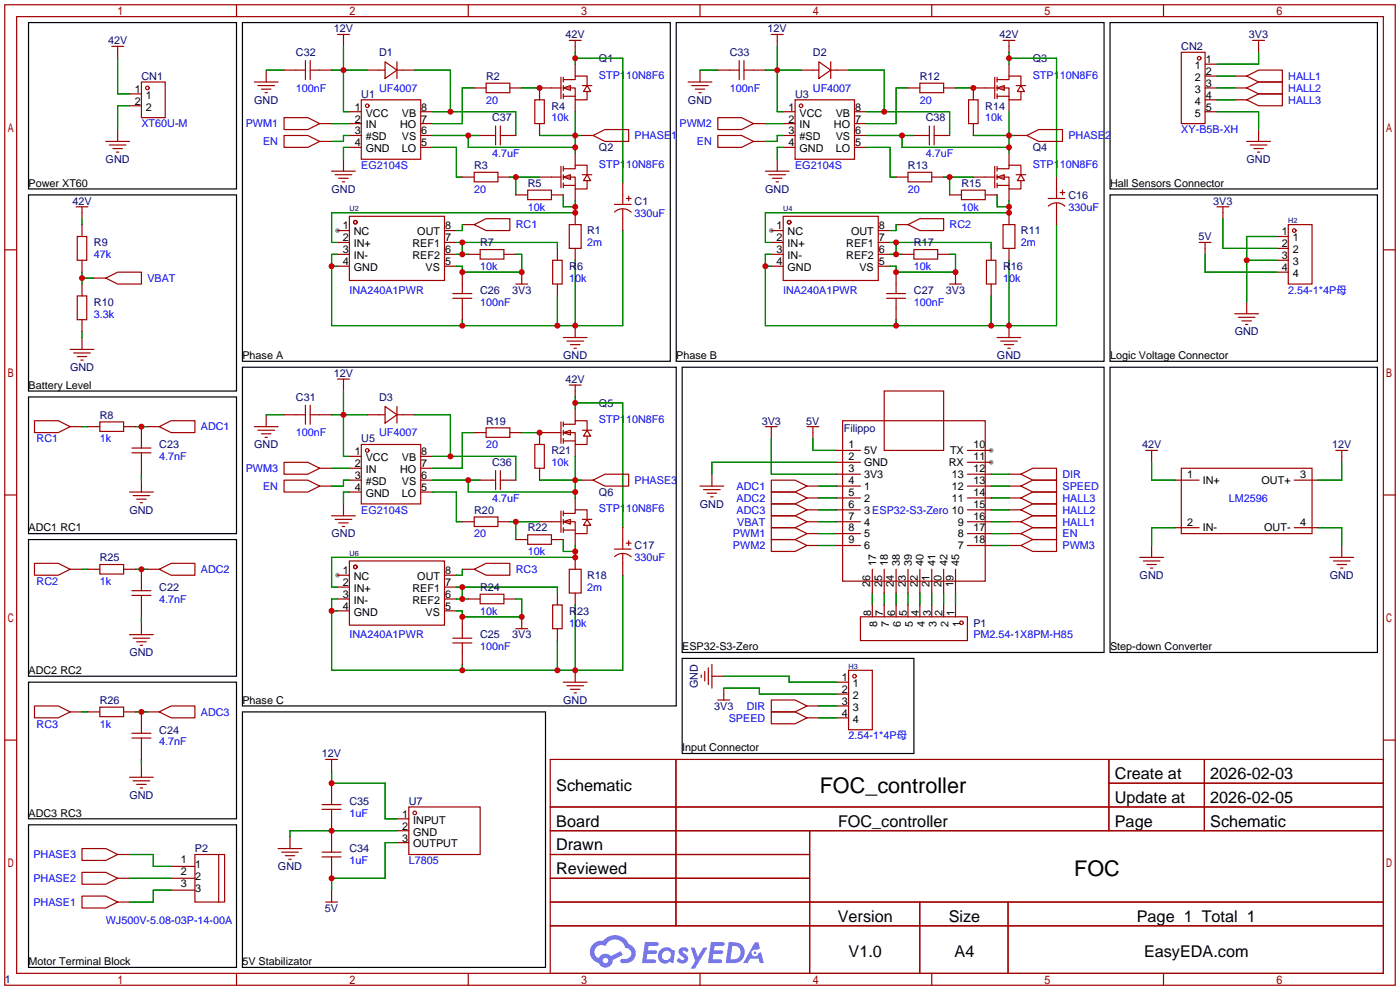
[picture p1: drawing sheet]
<svg xmlns="http://www.w3.org/2000/svg" width="299mm" height="212mm" viewBox="0 0 299 212" stroke-linecap="round" stroke-linejoin="round" font-family="sans-serif">
<g fill="#999">
<circle cx="72.1" cy="49.3" r=".51"/>
<circle cx="164.8" cy="49.3" r=".51"/>
<circle cx="72.1" cy="122.9" r=".51"/>
<circle cx="211.8" cy="96.3" r=".51"/>
<circle cx="211.8" cy="98.8" r=".51"/>
</g>
<g fill="none" stroke="#a10000" stroke-width=".25">
<path d="M1 1h297.2v209.6h-297.2zM3.6 3.6h292.1v204.4h-292.1zM50.5 1v2.6M100.1 1v2.6M149.6 1v2.6M199.1 1v2.6M248.7 1v2.6M1 53.4h2.6M295.7 53.4h2.5M1 105.8h2.6M295.7 105.8h2.5M1 158.2h2.6"/>
<path d="M295.7 158.2h2.5M117.6 162.3h178.1v45.7h-178.1zM117.6 172.5h178.1M117.6 177.5h178.1M144.5 162.3v35.6M173 177.5v30.5M237 162.3v15.2M237 167.4h58.7M257.4 162.3v15.2M117.6 182.6h55.4M117.6 192.8h178.1M117.6 187.7h55.4"/>
<path d="M117.6 197.9h178.1M196.6 192.8v15.2M215.4 192.8v15.2M50.5 208v2.6M100.1 208v2.6M149.6 208v2.6M199.1 208v2.6M248.7 208v2.6"/>
</g>
<g fill="#5487ff">
<path d="M145.3 202.7a1.3 1.3 0 0 1 1.9 .3l-.4 .6a.54 .54 0 0 0-.9-.2l.1 .2a1.34 1.34 0 0 1 .9 1.8 1.47 1.47 0 0 1-2.3-.1l.5-.6 .8 .5a.31 .31 0 0 0 .4-.3 .31 .31 0 0 0-.3-.4 1.12 1.12 0 0 1-.7-1.8z"/>
<path d="M147.6 202.5h.9l.6 2 1.2-2h.9l-2.7 4.6h-.9l1-1.7z"/>
<path d="M137.8 201.4h1.7a1.31 1.31 0 0 1 1.2 .2 .4 .4 0 0 1-.3 .5l-1.8 .1-.1 .9h1.6a.4 .4 0 0 1 .4 .4 .4 .4 0 0 1-.5 .4h-1.6l-.2 1.2h1.4a.46 .46 0 0 1 .5 0 .46 .46 0 0 1 .1 .5l-.4 .2h-2.6z"/>
<path d="M151.9 201.4h1.7a1.32 1.32 0 0 1 1.2 .2 .39 .39 0 0 1-.3 .5l-1.8 .1-.1 .9h1.6a.4 .4 0 0 1 .4 .4 .4 .4 0 0 1-.4 .4h-1.7l-.2 1.2h1.4a.46 .46 0 0 1 .5 0 .46 .46 0 0 1 .1 .5l-.4 .2h-2.6z"/>
<path d="M161.3 201.4h.8l.3 1.3-.6 .4a.75 .75 0 0 0-1.1 .3 .75 .75 0 0 0 .5 1 .75 .75 0 0 0 .9-.7l.5-.2 .6 2.3h-.8l-.3-.9h-1.8l-.5 .9h-1z"/>
<path d="M155.7 201.4l-.6 4.4h1.5a2.27 2.27 0 0 0 2.6-2.2 2.27 2.27 0 0 0-2.7-2.2zM156.5 202.1a1.5 1.5 0 0 1 1.8 1.6 1.5 1.5 0 0 1-1.9 1.4h-.3z"/>
<path d="M141.2 203a1.6 1.6 0 0 0-.3 2.3 1.6 1.6 0 0 0 2.3 .2l.7 .3 .3-2.4-.1-.3-.5-.1a1.58 1.58 0 0 0-2.4 0zM141.8 203.5a.98 .98 0 0 1 1.6 .4 .98 .98 0 0 1-1.1 1.3 .94 .94 0 0 1-.9-.7 .94 .94 0 0 1 .4-1z"/>
<path d="M126.8 201.8a2.37 2.37 0 0 0 1.1 4 1.54 1.54 0 0 0 1.8 1 1.54 1.54 0 0 0 1.2-1.6l2.2-1.1-.5-.8-2 1a1.57 1.57 0 0 0-2.7 .5 1.5 1.5 0 0 1-.7-2.1 1.5 1.5 0 0 1 2.2-.5 2.23 2.23 0 0 1 2.3-1.4 2.23 2.23 0 0 1 2 1.8 1.16 1.16 0 0 1 1.2 1.1 1.16 1.16 0 0 1-1.1 1.2h-.7a.47 .47 0 0 0-.5 .4 .47 .47 0 0 0 .4 .5 2.17 2.17 0 0 0 2.5-.9 2.17 2.17 0 0 0-.3-2.7l-.8-.4a3.2 3.2 0 0 0-5.5-.7l-1.1 .1zM128.8 205.3a.6 .6 0 0 1 1.2 0 .6 .6 0 0 1-1.2 0z"/>
<circle cx="161.4" cy="203.6" r=".28"/>
</g>
<g fill="none" stroke="#a10000" stroke-width=".25">
<path d="M23.9 9.9h2.5M25.1 9.9v2.5M30.2 17.5h5.1v7.6h-5.1zM54.4 17.5h5M55.1 18.3h3.6M55.9 19.1h2M56.6 19.8h.5M56.9 15v2.5M60.7 15h4.6M65.3 13v4M66.3 15h4.6M66.3 13v4"/>
<path d="M72.1 7.4h2.6M73.4 7.4v2.5M78.5 15h3.8M82.3 13.2l2.5 1.8-2.5 1.8zM84.8 15h3.8M84.8 13.2v3.6M101.3 18.8h2.6M103.9 17.8h5.1v2h-5.1zM109 18.8h2.5M119.9 16.5v4.6M119.9 18.8h-4.6v2.5M120.4 18.8l1.5-.5v1z"/>
<path d="M120.4 17h2.5v-.7h2.6v2M120.4 18.8h2.5v2.5h2.6v-1.7M120.4 16.5v1M120.4 18.3v1M121.7 8.6h2.5M122.9 8.6v2.6M122.9 13.7v2.6M124.5 18.3h2M125.5 18.3l.7 1.3h-1.5zM147.1 17.5h5M147.8 18.3h3.6M148.6 19.1h2"/>
<path d="M149.4 19.8h.5M149.6 15v2.5M153.4 15h4.6M158 13v4M159 15h4.6M159 13v4M164.8 7.4h2.6M166.1 7.4v2.5M171.2 15h3.8M175 13.2l2.5 1.8-2.5 1.8zM177.5 15h3.9M177.5 13.2v3.6"/>
<path d="M194.1 18.8h2.5M196.6 17.8h5.1v2h-5.1zM201.7 18.8h2.5M212.6 18.8h-4.6v2.5M212.6 16.5v4.6M213.1 18.8l1.5-.5v1zM213.1 17h2.5v-.7h2.6v2M213.1 18.8h2.5v2.5h2.6v-1.7M213.1 16.5v1M213.1 18.3v1M214.4 8.6h2.5M215.6 8.6v2.6"/>
<path d="M215.6 13.7v2.6M217.2 18.3h2M218.2 18.3l.7 1.3h-1.5zM252.5 11.2h5.1v15.2h-5.1zM257.6 18.8h2.5M257.6 13.7h2.5M257.6 16.3h2.5M263.9 18.8h2.5M263.9 16.3h2.5M266.4 16.3l2.6-1.3h5.1v2.5h-5.1zM266.4 18.8l2.6-1.3h5.1v2.6h-5.1zM267.7 8.6h2.6"/>
<path d="M269 8.6v2.6M22.6 30.2h5.1M23.4 31h3.5M24.1 31.8h2.1M24.9 32.5h.5M25.1 27.7v2.5M27.7 20.1h2.5M27.7 22.6h2.5M60.7 25.1h5.1l2.5 1.3-2.5 1.3h-5.1zM60.7 29h5.1l2.5 1.2-2.5 1.3h-5.1zM68.3 26.4h2.6M68.3 30.2h2.6"/>
<path d="M70.9 36.6h5M71.6 37.3h3.6M72.4 38.1h2M73.2 38.9h.5M73.4 34v2.6M74.7 23.9h2.5M74.7 26.4h2.5M74.7 29h2.5M74.7 31.5h2.5M77.2 21.3h12.7v12.7h-12.7zM89.9 23.9h2.6M89.9 26.4h2.6"/>
<path d="M89.9 29h2.6M89.9 31.5h2.6M98.8 37.8h2.5M101.3 36.8h5.1v2.1h-5.1zM102.6 29h3.3M105.9 26.9v4.1M106.4 37.8h2.6M106.9 29h3.3M106.9 26.9v4.1M114.3 21.3h2v5.1h-2zM115.3 37.8h4.6M115.3 26.4v2.6"/>
<path d="M119.9 35.6v4.5M120.4 37.8l1.5-.5v1.1zM120.4 36.1h2.5v-.8h2.6v2M120.4 37.8h2.5v2.6h2.6v-1.8M120.4 20.6h2.5M120.4 20.1v1M120.4 35.6v1M120.4 37.3v1.1M120.4 39.1v1M120.4 39.6h2.5M122.9 21.3v2.6M122.9 32.8v2.5"/>
<path d="M124.2 29h2.5M124.5 37.3h2M125.5 37.3l.7 1.3h-1.5zM126.7 29l2.6-1.3h5.1v2.5h-5.1zM133.1 39.1v4.6M153.4 25.1h5.1l2.5 1.3-2.5 1.3h-5.1zM153.4 29h5.1l2.5 1.2-2.5 1.3h-5.1zM161 26.4h2.6M161 30.2h2.6M163.6 36.6h5.1M164.3 37.3h3.6M165.1 38.1h2"/>
<path d="M165.9 38.9h.5M166.1 34v2.6M167.4 23.9h2.5M167.4 26.4h2.5M167.4 29h2.5M167.4 31.5h2.5M169.9 21.3h12.7v12.7h-12.7zM182.6 23.9h2.6M182.6 26.4h2.6M182.6 29h2.6M182.6 31.5h2.6M191.5 37.8h2.6"/>
<path d="M194.1 36.8h5v2.1h-5zM195.3 29h3.3M198.6 26.9v4.1M199.1 37.8h2.6M199.6 29h3.3M199.6 26.9v4.1M207 21.3h2v5.1h-2zM208 37.8h4.6M208 26.4v2.6M212.6 35.6v4.5M213.1 37.8l1.5-.5v1.1zM213.1 36.1h2.5v-.8h2.6v2"/>
<path d="M213.1 37.8h2.5v2.6h2.6v-1.8M213.1 20.6h2.5M213.1 39.6h2.5M213.1 20.1v1M213.1 35.6v1M213.1 37.3v1.1M213.1 39.1v1M215.6 21.3v2.6M215.6 32.8v2.5M216.9 29h2.6M217.2 37.3h2M218.2 37.3l.7 1.3h-1.5z"/>
<path d="M219.5 29l2.5-1.3h5.1v2.5h-5.1zM225.8 37.8v4.6M257.6 23.9h2.5M257.6 21.3h2.5M263.9 21.3h2.5M266.4 21.3l2.6-1.2h5.1v2.5h-5.1zM266.4 30.2h5.1M267.2 31h3.6M268 31.8h2M268.7 32.5h.5M269 27.7v2.5M16.3 44.2h2.5"/>
<path d="M16.5 50.5h2v5.1h-2zM17.5 44.2v2.5M17.5 48v2.5M17.5 55.6v2.6M20.1 59.4h2.5M22.6 59.4l2.5-1.2h5.1v2.5h-5.1zM72.1 49.3h2.6M72.1 51.8h2.6M72.1 54.4h2.6M72.1 56.9h2.6M74.7 46.2h20.3v13.7h-20.3zM95 49.3h2.5"/>
<path d="M95 51.8h2.5M95 54.4h2.5M95 56.9h2.5M98.8 48h2.5M98.8 58.2v4.5M100.1 54.4h2.5M101.3 48l2.6-1.3h5.1v2.6h-5.1zM102.6 53.3h5.1v2.1h-5.1zM107.7 54.4h2.5M110.2 41.7h2.6M111.5 58.2v2.5M112.8 40.6h5.1v2.1h-5.1z"/>
<path d="M117.9 41.7h2.5M118.1 55.6h2v5.1h-2zM119.1 53.1v2.5M121.7 48h2.5v5.1h-2.5zM122.9 40.4v2.5M122.9 45.5v2.5M122.9 53.1v2.5M131.3 43.7h3.6M131.3 45.3a2.54 2.54 0 0 1 3.6 0M133.1 44.7v4.6M133.9 42.4h1M134.4 41.9v1"/>
<path d="M164.8 49.3h2.6M164.8 51.8h2.6M164.8 54.4h2.6M164.8 56.9h2.6M167.4 46.2h20.3v13.7h-20.3zM187.7 49.3h2.5M187.7 51.8h2.5M187.7 54.4h2.5M187.7 56.9h2.5M191.5 48h2.6M191.5 58.2v4.5M192.8 54.4h2.5"/>
<path d="M194.1 48l2.5-1.3h5.1v2.6h-5.1zM195.3 53.3h5.1v2.1h-5.1zM200.4 54.4h2.5M202.9 41.7h2.6M204.2 58.2v2.5M205.5 40.6h5.1v2.1h-5.1zM210.6 41.7h2.5M210.8 55.6h2.1v5.1h-2.1zM211.8 53.1v2.5M214.4 48h2.5v5.1h-2.5zM215.6 40.4v2.5M215.6 45.5v2.5"/>
<path d="M215.6 53.1v2.5M224 42.4h3.6M224.1 44.1a2.54 2.54 0 0 1 3.5 0M225.8 43.4v4.6M226.6 41.1h1M227.1 40.6v1.1M256.3 51.8h2.5M257.6 51.8v2.6M260.1 44.2h2.5M261.4 44.2v2.5M272.8 50.5h2.5M272.8 53.1h2.5"/>
<path d="M272.8 55.6h2.5M272.8 58.2h2.5M275.3 48h5.1v12.7h-5.1zM15 74.7h5.1M15.7 75.4h3.6M16.5 63.2h2v5.1h-2zM16.5 76.2h2M17.3 77h.5M17.5 60.7v2.5M17.5 68.3v2.6M17.5 72.1v2.6M96.8 62.7h4"/>
<path d="M96.8 63.8h4M98.8 63.8v4.5M110.2 60.7h2.6M119.1 60.7v2.5M120.4 72.1h5.1M121.2 72.9h3.5M121.9 73.7h2.1M122.7 74.4h.5M122.9 69.6v2.5M189.5 62.7h4M189.5 63.8h4M191.5 63.8v4.5"/>
<path d="M202.9 60.7h2.6M211.8 60.7v2.5M213.1 72.1h5.1M213.9 72.9h3.5M214.6 73.7h2.1M215.4 74.4h.5M215.6 69.6v2.5M263.9 67.1h5.1M264.7 67.8h3.5M265.4 68.6h2.1M266.2 69.3h.5M266.4 64.5v2.6"/>
<path d="M7.4 89.9h5l2.6 1.3-2.6 1.3h-5zM15 91.2h2.5M18.8 91.2h2.5M21.3 90.2h5.1v2h-5.1zM26.4 91.2h2.6M28.2 95.8h4.1M28.2 96.8h4.1M30.2 91.2v4.6M30.2 96.8v4.5M31.5 91.2h2.5M34 91.2l2.6-1.3h5.1v2.6h-5.1zM54.4 91.2h5"/>
<path d="M55.1 91.9h3.6M55.9 92.7h2M56.6 93.5h.5M56.9 88.6v2.6M60.7 98.8h5.1l2.5 1.3-2.5 1.2h-5.1zM60.7 88.6h4.6M65.3 86.6v4.1M66.3 88.6h4.6M66.3 86.6v4.1M72.1 81h2.6M73.4 81v2.6M74.7 97.5h2.5"/>
<path d="M77.2 95h12.7v12.7h-12.7zM78.5 88.6h3.8M82.3 86.9l2.5 1.7-2.5 1.8zM84.8 86.9v3.5M84.8 88.6h3.8M89.9 97.5h2.6M101.3 92.5h2.6M103.9 91.4h5.1v2.1h-5.1zM109 92.5h2.5M114.3 95h2v5.1h-2zM119.9 90.2v4.5M119.9 92.5h-4.6v2.5"/>
<path d="M120.4 92.5l1.5-.6v1.1zM120.4 90.7h2.5v-.8h2.6v2M120.4 92.5h2.5v2.5h2.6v-1.8M120.4 90.2v1M120.4 91.9v1.1M120.4 93.7v1M120.4 94.2h2.5M121.7 82.3h2.5M122.9 82.3v2.5M122.9 87.4v2.5M122.9 95v2.5M124.5 91.9h2"/>
<path d="M125.5 91.9l.7 1.3h-1.5zM163.6 91.2h2.5M164.8 91.2v2.5M172.5 91.2h2.5M173.7 91.2v2.5M178.8 96.3h5.1M178.8 98.8h5.1M180.1 89.9h30.5v34.3h-30.5zM189 83.6h12.7v12.7h-12.7zM206.8 96.3h5M206.8 98.8h5M244.9 96.3h2.5"/>
<path d="M246.1 96.3v2.5M285.5 96.3h2.5M286.8 96.3v2.5M27.7 105.2h5.1M28.4 105.9h3.6M29.2 106.7h2M30 107.4h.5M30.2 102.6v2.6M60.7 102.6h5.1l2.5 1.3-2.5 1.3h-5.1zM68.3 100.1h2.6M68.3 103.9h2.6M70.9 110.2h5"/>
<path d="M71.6 111h3.6M72.4 111.8h2M73.2 112.5h.5M73.4 107.7v2.5M74.7 119.9h20.3v13.7h-20.3zM74.7 105.2h2.5M74.7 100.1h2.5M74.7 102.6h2.5M89.9 105.2h2.6M89.9 100.1h2.6M89.9 102.6h2.6M98.8 111.5h2.5"/>
<path d="M101.3 110.5h5.1v2h-5.1zM102.6 102.6h3.3M105.9 100.6v4M106.4 111.5h2.6M106.9 102.6h3.3M106.9 100.6v4M110.2 115.3h2.6M112.8 114.3h5.1v2h-5.1zM115.3 111.5h4.6M115.3 100.1v2.5M117.9 115.3h2.5M119.9 109.2v4.6"/>
<path d="M120.4 111.5l1.5-.5v1zM120.4 109.7h2.5v-.7h2.6v2M120.4 111.5h2.5v2.5h2.6v-1.7M120.4 109.2v1M120.4 111v1M120.4 112.8v1M120.4 113.3h2.5M122.9 106.4v2.6M122.9 114v2.6M122.9 119.1v2.6M124.2 102.6h2.5M124.5 111h2"/>
<path d="M125.5 111l.7 1.3h-1.5zM126.7 102.6l2.6-1.3h5.1v2.6h-5.1zM131.3 117.3h3.6M131.3 119a2.54 2.54 0 0 1 3.6 0M133.1 112.8v4.5M133.1 118.4v4.5M133.9 116.1h1M134.4 115.6v1M149.6 103.9h5.1M150.4 104.6h3.5M151.1 105.4h2.1M151.9 106.2h.5"/>
<path d="M152.1 101.3v2.6M164.8 102.6h5.1l2.6 1.3-2.6 1.3h-5.1zM164.8 105.2h5.1l2.6 1.2-2.6 1.3h-5.1zM164.8 107.7h5.1l2.6 1.3-2.6 1.2h-5.1zM164.8 110.2h5.1l2.6 1.3-2.6 1.3h-5.1zM164.8 112.8h5.1l2.6 1.2-2.6 1.3h-5.1zM164.8 115.3h5.1l2.6 1.3-2.6 1.3h-5.1zM172.5 111.5h2.5M172.5 103.9h2.5M172.5 106.4h2.5M172.5 109h2.5M172.5 114h2.5"/>
<path d="M172.5 116.6h2.5M178.8 111.5h5.1M178.8 103.9h5.1M178.8 106.4h5.1M178.8 109h5.1M178.8 114h5.1M178.8 116.6h5.1M178.8 101.3h5.1M206.8 111.5h5M206.8 103.9h5M206.8 106.4h5M206.8 109h5"/>
<path d="M206.8 114h5M206.8 116.6h5M206.8 101.3h5M215.6 111.5h2.6M215.6 103.9h2.6M215.6 106.4h2.6M215.6 109h2.6M215.6 114h2.6M215.6 116.6h2.6M215.6 101.3h2.6M218.2 116.6l2.5-1.3h5.1v2.6h-5.1zM218.2 114l2.5-1.2h5.1v2.5h-5.1z"/>
<path d="M218.2 111.5l2.5-1.3h5.1v2.6h-5.1zM218.2 109l2.5-1.3h5.1v2.5h-5.1zM218.2 106.4l2.5-1.2h5.1v2.5h-5.1zM218.2 103.9l2.5-1.3h5.1v2.6h-5.1zM218.2 101.3l2.5-1.2h5.1v2.5h-5.1zM243.6 119.1h5.1M244.3 119.9h3.6M246.1 116.6v2.5M251.2 102.6h5.1M251.2 112.8h5.1M252.5 100.1h27.9v13.9h-27.9zM276.6 102.6h5.1"/>
<path d="M276.6 112.8h5.1M284.2 119.1h5.1M285 119.9h3.5M286.8 116.6v2.5M7.4 120.4h5l2.6 1.3-2.6 1.2h-5zM15 121.7h2.5M18.8 121.7h2.5M21.3 120.6h5.1v2.1h-5.1zM26.4 121.7h2.6M27.7 135.6h5.1M28.2 126.2h4.1M28.2 127.3h4.1"/>
<path d="M28.4 136.4h3.6M29.2 137.2h2M30 137.9h.5M30.2 121.7v4.5M30.2 127.3v4.5M30.2 133.1v2.5M31.5 121.7h2.5M34 121.7l2.6-1.3h5.1v2.5h-5.1zM72.1 122.9h2.6M72.1 125.5h2.6M72.1 128h2.6M72.1 130.6h2.6"/>
<path d="M95 122.9h2.5M95 125.5h2.5M95 128h2.5M95 130.6h2.5M96.8 136.4h4M96.8 137.4h4M98.8 121.7h2.5M98.8 131.8v4.6M98.8 137.4v4.6M100.1 128h2.5M101.3 121.7l2.6-1.3h5.1v2.5h-5.1zM102.6 127h5.1v2h-5.1z"/>
<path d="M107.7 128h2.5M110.2 134.4h2.6M111.5 131.8v2.6M118.1 129.3h2v5.1h-2zM119.1 126.7v2.6M119.1 134.4v2.5M121.7 121.7h2.5v5h-2.5zM122.9 126.7v2.6M183.9 131.8h22.9v5.1h-22.9zM186.4 121.7v5M186.4 129.3v2.5M189 121.7v5"/>
<path d="M189 129.3v2.5M191.5 121.7v5M191.5 129.3v2.5M194.1 121.7v5M194.1 129.3v2.5M196.6 121.7v5M196.6 129.3v2.5M199.1 121.7v5M199.1 129.3v2.5M201.7 121.7v5M201.7 129.3v2.5M204.2 121.7v5"/>
<path d="M204.2 129.3v2.5M245.1 120.6h2M245.9 121.4h.5M285.8 120.6h2M286.5 121.4h.5M7.4 150.9h5l2.6 1.2-2.6 1.3h-5zM15 152.1h2.5M18.8 152.1h2.5M21.3 151.1h5.1v2.1h-5.1zM26.4 152.1h2.6M28.2 156.7h4.1M28.2 157.7h4.1"/>
<path d="M30.2 152.1v4.6M30.2 157.7v4.6M31.5 152.1h2.5M34 152.1l2.6-1.2h5.1v2.5h-5.1zM120.4 145.8h5.1M121.2 146.6h3.5M121.9 147.3h2.1M122.7 148.1h.5M122.9 143.3v2.5M149.9 144.3v.5M150.6 143.5v2M151.4 142.7v3.6"/>
<path d="M152.1 142v5.1M152.1 144.5h2.6M153.4 149.6h2.6M154.7 147.1v2.5M164.8 149.6h5.1l2.6 1.3-2.6 1.2h-5.1zM164.8 152.1h5.1l2.6 1.3-2.6 1.3h-5.1zM172.5 150.9h2.5M172.5 153.4h2.5M178.8 145.8h2.6M178.8 148.3h2.6M178.8 150.9h2.6M178.8 153.4h2.6"/>
<path d="M181.4 143.3h5v12.7h-5zM27.7 166.1h5.1M28.4 166.9h3.6M29.2 167.6h2M30 168.4h.5M30.2 163.6v2.5M62 178.8v2.6M68.8 173h4.1M68.8 172h4.1M69.6 162.3h2.5M70.9 162.3v2.5M70.9 167.4v4.6"/>
<path d="M70.9 173v9.1M84.8 177.5h2.6M84.8 175h2.6M87.4 172.5h15.2v10.1h-15.2zM17.5 181.4h5.1l2.5 1.2-2.5 1.3h-5.1zM17.5 186.4h5.1l2.5 1.3-2.5 1.3h-5.1zM17.5 191.5h5.1l2.5 1.3-2.5 1.3h-5.1zM25.1 182.6h2.6M25.1 187.7h2.6M25.1 192.8h2.6M36.6 187.7h5.1M36.6 185.2h5.1"/>
<path d="M36.6 190.2h5.1M41.7 182.6h5v10.2h-5zM46.7 182.6h1.3v10.2h-1.3M59.4 181.4h5.1M60.2 182.1h3.6M61 182.9h2M61.7 183.6h.5M68.8 182.1h4.1M68.8 183.1h4.1M69.6 192.8h2.5M70.9 183.1v4.6M70.9 190.2v2.6"/>
<path d="M84.8 180.1h2.6"/>
<circle cx="31.5" cy="18.8" r=".38"/>
<circle cx="256.3" cy="12.4" r=".38"/>
<circle cx="78.5" cy="22.6" r=".38"/>
<circle cx="171.2" cy="22.6" r=".38"/>
<circle cx="75.9" cy="47.5" r=".38"/>
<circle cx="168.7" cy="47.5" r=".38"/>
<circle cx="276.6" cy="49.3" r=".38"/>
<circle cx="78.5" cy="96.3" r=".38"/>
<circle cx="75.9" cy="121.2" r=".38"/>
<circle cx="205.5" cy="133.1" r=".38"/>
<circle cx="182.6" cy="144.5" r=".38"/>
<circle cx="88.6" cy="173.7" r=".38"/>
</g>
<g fill="none" stroke="#008700" stroke-width=".25">
<path d="M25.1 12.4v7.7h2.6M56.9 15h3.8M70.9 15h7.6M73.4 9.9v14h1.3M88.6 15h7.7v8.9M101.3 18.8h-2.5v7.6h-6.3M111.5 18.8h3.8M122.9 11.2v2.5M122.9 12.4h10.2v26.7M149.6 15h3.8M163.6 15h7.6M166.1 9.9v14h1.3"/>
<path d="M181.4 15h7.6v8.9M194.1 18.8h-2.6v7.6h-6.3M204.2 18.8h3.8M215.6 12.4h10.2v25.4M215.6 11.2v2.5M260.1 18.8h3.8M260.1 16.3h3.8M269 11.2v2.5h-8.9M27.7 22.6h-2.6v5.1M70.9 26.4h3.8M74.7 29h-1.3v1.2h-2.5M74.7 31.5h-1.3v2.5"/>
<path d="M92.5 23.9h17.7v5.1M92.5 31.5h5v6.3h1.3M92.5 29h10.1M100.1 29v2.5h22.8M109 37.8h6.3M110.2 37.8v3.9M115.3 29h8.9M122.9 23.9v8.9M163.6 26.4h3.8M167.4 31.5h-1.3v2.5M167.4 29h-1.3v1.2h-2.5M185.2 23.9h17.7v5.1"/>
<path d="M185.2 31.5h5v6.3h1.3M185.2 29h10.1M192.8 29v2.5h22.8M201.7 37.8h6.3M202.9 37.8v3.9M208 29h8.9M215.6 23.9v8.9M260.1 23.9h8.9v3.8M260.1 21.3h3.8M17.5 46.7v1.3M17.5 58.2v2.5M17.5 59.4h2.6"/>
<path d="M70.9 56.9h1.2M97.5 51.8h21.6v1.3M97.5 54.4h2.6M98.8 48v1.3h-1.3M98.8 51.8v2.6M110.2 54.4h1.3v3.8h-12.7v-1.3h-1.3M120.4 41.7v2.5h2.5M122.9 42.9v2.6h-52v6.3h1.2M122.9 55.6v14M133.1 49.3v20.3h-62.2v-15.2h1.2M163.6 56.9h1.2M190.2 51.8h21.6v1.3"/>
<path d="M190.2 54.4h2.6M191.5 48v1.3h-1.3M191.5 51.8v2.6M202.9 54.4h1.3v3.8h-12.7v-1.3h-1.3M213.1 41.7v2.5h2.5M215.6 42.9v2.6h-52v6.3h1.2M215.6 55.6v14M225.8 48v21.6h-62.2v-15.2h1.2M257.6 54.4v3.8h15.2M261.4 46.7v6.4h11.4M266.4 55.6h6.4M272.8 50.5h-6.4v14"/>
<path d="M17.5 70.9v1.2M98.8 68.3v1.3M119.1 63.2v6.4M191.5 68.3v1.3M211.8 63.2v6.4M17.5 91.2h1.3M29 91.2h2.5M56.9 88.6h3.8M70.9 88.6h7.6M73.4 83.6v13.9h1.3M88.6 88.6h7.7v8.9M92.5 97.5h17.7v5.1"/>
<path d="M101.3 92.5h-2.5v7.6h-6.3M111.5 92.5h3.8M122.9 84.8v2.6M122.9 97.5v8.9M122.9 86.1h10.2v26.7M164.8 93.7v7.6h14M173.7 93.7v2.6h5.1M178.8 98.8h-26.7v2.5M246.1 98.8v3.8h5.1M286.8 98.8v3.8h-5.1M30.2 101.3v1.3M70.9 100.1h3.8"/>
<path d="M74.7 102.6h-1.3v1.3h-2.5M74.7 105.2h-1.3v2.5M92.5 105.2h5v6.3h1.3M92.5 102.6h10.1M100.1 102.6v2.6h22.8M109 111.5h6.3M110.2 111.5v3.8M115.3 102.6h8.9M120.4 115.3v2.6h2.5M122.9 116.6v2.5h-52v6.4h1.2M175 111.5h3.8M175 103.9h3.8"/>
<path d="M175 106.4h3.8M175 109h3.8M175 114h3.8M175 116.6h3.8M211.8 111.5h3.8M211.8 103.9h3.8M211.8 101.3h3.8M211.8 106.4h3.8M211.8 109h3.8M211.8 114h3.8M211.8 116.6h3.8M251.2 112.8h-5.1v3.8"/>
<path d="M281.7 112.8h5.1v3.8M17.5 121.7h1.3M29 121.7h2.5M30.2 131.8v1.3M70.9 130.6h1.2M97.5 125.5h21.6v1.2M97.5 128h2.6M98.8 121.7v1.2h-1.3M98.8 125.5v2.5M110.2 128h1.3v3.8h-12.7v-1.2h-1.3M119.1 136.9v6.4M122.9 129.3v14"/>
<path d="M133.1 122.9v20.4h-62.2v-15.3h1.2M186.4 126.7v2.6M189 126.7v2.6M191.5 126.7v2.6M194.1 126.7v2.6M196.6 126.7v2.6M199.1 126.7v2.6M201.7 126.7v2.6M204.2 126.7v2.6M17.5 152.1h1.3M29 152.1h2.5M98.8 142v1.3"/>
<path d="M154.7 147.1h7.6v1.2h16.5M154.7 144.5h14v1.3h10.1M175 150.9h3.8M175 153.4h3.8M30.2 162.3v1.3M70.9 164.8v2.6h11.4v7.6h2.5M84.8 177.5h-22.8v1.3M27.7 182.6h5.1v2.6h3.8M27.7 187.7h8.9M36.6 190.2h-3.8v2.6h-5.1M84.8 180.1h-2.5v7.6h-11.4v2.5"/>
</g>
<g fill="none" stroke="#000" stroke-width=".25">
<path d="M6.1 4.8h44.4v35.6h-44.4zM51.8 4.8h91.5v72.4h-91.5zM144.5 4.8h91.5v72.4h-91.5zM237.2 4.8h57.2v35.6h-57.2zM6.1 41.7h44.4v41.9h-44.4zM237.2 41.7h57.2v35.5h-57.2zM51.8 78.5h92.7v72.4h-92.7zM145.8 78.5h90.2v60.9h-90.2zM237.2 78.5h57.2v60.9h-57.2zM6.1 84.8h44.4v29.2h-44.4zM6.1 115.3h44.4v29.2h-44.4zM6.1 145.8h44.4v29.2h-44.4z"/>
<path d="M51.8 152.1h64.8v54.7h-64.8zM145.8 140.7h49.5v20.3h-49.5zM6.1 176.3h44.4v30.5h-44.4z"/>
</g>
<g fill="#c00">
<circle cx="73.4" cy="15" r=".63"/>
<circle cx="115.3" cy="18.8" r=".63"/>
<circle cx="110.2" cy="37.8" r=".63"/>
<circle cx="96.3" cy="23.9" r=".63"/>
<circle cx="100.1" cy="29" r=".63"/>
<circle cx="122.9" cy="31.5" r=".63"/>
<circle cx="122.9" cy="29" r=".63"/>
<circle cx="122.9" cy="12.4" r=".63"/>
<circle cx="122.9" cy="44.2" r=".63"/>
<circle cx="122.9" cy="45.5" r=".63"/>
<circle cx="111.5" cy="58.2" r=".63"/>
<circle cx="98.8" cy="58.2" r=".63"/>
<circle cx="98.8" cy="54.4" r=".63"/>
<circle cx="98.8" cy="51.8" r=".63"/>
<circle cx="70.9" cy="56.9" r=".63"/>
<circle cx="98.8" cy="69.6" r=".63"/>
<circle cx="119.1" cy="69.6" r=".63"/>
<circle cx="122.9" cy="69.6" r=".63"/>
<circle cx="30.2" cy="91.2" r=".63"/>
<circle cx="17.5" cy="59.4" r=".63"/>
<circle cx="166.1" cy="15" r=".63"/>
<circle cx="208" cy="18.8" r=".63"/>
<circle cx="202.9" cy="37.8" r=".63"/>
<circle cx="189" cy="23.9" r=".63"/>
<circle cx="192.8" cy="29" r=".63"/>
<circle cx="215.6" cy="31.5" r=".63"/>
<circle cx="215.6" cy="29" r=".63"/>
<circle cx="215.6" cy="12.4" r=".63"/>
<circle cx="215.6" cy="44.2" r=".63"/>
<circle cx="215.6" cy="45.5" r=".63"/>
<circle cx="204.2" cy="58.2" r=".63"/>
<circle cx="191.5" cy="58.2" r=".63"/>
<circle cx="191.5" cy="54.4" r=".63"/>
<circle cx="191.5" cy="51.8" r=".63"/>
<circle cx="163.6" cy="56.9" r=".63"/>
<circle cx="191.5" cy="69.6" r=".63"/>
<circle cx="211.8" cy="69.6" r=".63"/>
<circle cx="215.6" cy="69.6" r=".63"/>
<circle cx="73.4" cy="88.6" r=".63"/>
<circle cx="115.3" cy="92.5" r=".63"/>
<circle cx="110.2" cy="111.5" r=".63"/>
<circle cx="96.3" cy="97.5" r=".63"/>
<circle cx="100.1" cy="102.6" r=".63"/>
<circle cx="122.9" cy="105.2" r=".63"/>
<circle cx="122.9" cy="102.6" r=".63"/>
<circle cx="122.9" cy="86.1" r=".63"/>
<circle cx="122.9" cy="117.9" r=".63"/>
<circle cx="122.9" cy="119.1" r=".63"/>
<circle cx="111.5" cy="131.8" r=".63"/>
<circle cx="98.8" cy="131.8" r=".63"/>
<circle cx="98.8" cy="128" r=".63"/>
<circle cx="98.8" cy="125.5" r=".63"/>
<circle cx="70.9" cy="130.6" r=".63"/>
<circle cx="98.8" cy="143.3" r=".63"/>
<circle cx="119.1" cy="143.3" r=".63"/>
<circle cx="122.9" cy="143.3" r=".63"/>
<circle cx="30.2" cy="121.7" r=".63"/>
<circle cx="30.2" cy="152.1" r=".63"/>
<circle cx="266.4" cy="55.6" r=".63"/>
<circle cx="70.9" cy="177.5" r=".63"/>
<circle cx="70.9" cy="187.7" r=".63"/>
<circle cx="70.9" cy="167.4" r=".63"/>
</g>
<g font-size="4.6">
<text x="175.2" y="169.4">FOC_controller</text>
<text x="229.6" y="187.2">FOC</text>
</g>
<g font-size="3.5">
<text x="238.3" y="166.5">Create at</text>
<text x="258.7" y="166.5">2026-02-03</text>
<text x="118.9" y="169.1">Schematic</text>
<text x="238.3" y="171.6">Update at</text>
<text x="258.7" y="171.6">2026-02-05</text>
<text x="118.9" y="176.7">Board</text>
<text x="179.1" y="176.7">FOC_controller</text>
<text x="238.3" y="176.7">Page</text>
<text x="258.7" y="176.7">Schematic</text>
<text x="118.9" y="181.8">Drawn</text>
<text x="118.9" y="186.8">Reviewed</text>
<text x="179.1" y="197">Version</text>
<text x="202.8" y="197">Size</text>
<text x="243" y="197">Page 1 Total 1</text>
<text x="181.4" y="204.6">V1.0</text>
<text x="204" y="204.6">A4</text>
<text x="244.5" y="204.6">EasyEDA.com</text>
</g>
<g font-size="2.3" fill="#000080">
<text x="23.1" y="9.4">42V</text>
<text x="63.2" y="12">C32</text>
<text x="71.4" y="6.9">12V</text>
<text x="81" y="12">D1</text>
<text x="120.9" y="8.2">42V</text>
<text x="156" y="12">C33</text>
<text x="164.1" y="6.9">12V</text>
<text x="173.7" y="12">D2</text>
<text x="213.6" y="8.2">42V</text>
<text x="252.5" y="10.7">CN2</text>
<text x="266.9" y="8.2">3V3</text>
<text x="30.2" y="17.1">CN1</text>
<text x="103.9" y="17.1">R2</text>
<text x="128" y="13.3">Q1</text>
<text x="196.6" y="17.1">R12</text>
<text x="220.7" y="13.3">Q3</text>
<text x="54.3" y="22.1">GND</text>
<text x="77.2" y="20.9">U1</text>
<text x="117.9" y="23.4">R4</text>
<text x="147" y="22.1">GND</text>
<text x="169.9" y="20.9">U3</text>
<text x="210.6" y="23.4">R14</text>
<text x="105.2" y="26">C37</text>
<text x="197.9" y="26">C38</text>
<text x="22.6" y="34.8">GND</text>
<text x="128" y="32.3">Q2</text>
<text x="220.7" y="32.3">Q4</text>
<text x="266.4" y="34.8">GND</text>
<text x="70.8" y="41.2">GND</text>
<text x="101.3" y="36.1">R3</text>
<text x="112.8" y="39.9">R5</text>
<text x="163.6" y="41.2">GND</text>
<text x="194.1" y="36.1">R13</text>
<text x="205.5" y="39.9">R15</text>
<text x="15.5" y="43.7">42V</text>
<text x="135.6" y="43.7">C1</text>
<text x="228.3" y="42.5">C16</text>
<text x="259.3" y="43.7">3V3</text>
<text x="20.1" y="52.6">R9</text>
<text x="102.6" y="52.6">R7</text>
<text x="125.5" y="50.1">R1</text>
<text x="195.3" y="52.6">R17</text>
<text x="218.2" y="50.1">R11</text>
<text x="256.1" y="51.4">5V</text>
<text x="121.7" y="57.7">R6</text>
<text x="214.4" y="57.7">R16</text>
<text x="20.1" y="65.3">R10</text>
<text x="102.6" y="62.8">C26</text>
<text x="109.5" y="62.8">3V3</text>
<text x="195.3" y="62.8">C27</text>
<text x="202.2" y="62.8">3V3</text>
<text x="263.9" y="71.7">GND</text>
<text x="120.4" y="76.8">GND</text>
<text x="213.1" y="76.8">GND</text>
<text x="15" y="79.3">GND</text>
<text x="71.4" y="80.6">12V</text>
<text x="120.9" y="81.8">42V</text>
<text x="21.3" y="89.5">R8</text>
<text x="63.2" y="85.6">C31</text>
<text x="81" y="85.6">D3</text>
<text x="128" y="86.9">Q5</text>
<text x="34" y="95.8">C23</text>
<text x="54.3" y="95.8">GND</text>
<text x="77.2" y="94.5">U5</text>
<text x="103.9" y="90.7">R19</text>
<text x="162.8" y="90.7">3V3</text>
<text x="172.3" y="90.7">5V</text>
<text x="180.3" y="92.2">Filippo</text>
<text x="244.1" y="95.8">42V</text>
<text x="284.7" y="95.8">12V</text>
<text x="105.2" y="99.6">C36</text>
<text x="117.9" y="97.1">R21</text>
<text x="128" y="106">Q6</text>
<text x="27.7" y="109.8">GND</text>
<text x="101.3" y="109.8">R20</text>
<text x="112.8" y="113.6">R22</text>
<text x="149.6" y="108.5">GND</text>
<text x="21.3" y="119.9">R25</text>
<text x="70.8" y="114.9">GND</text>
<text x="135.6" y="117.4">C17</text>
<text x="125.5" y="123.7">R18</text>
<text x="243.6" y="123.7">GND</text>
<text x="284.2" y="123.7">GND</text>
<text x="34" y="126.3">C22</text>
<text x="102.6" y="126.3">R24</text>
<text x="121.7" y="131.4">R23</text>
<text x="102.6" y="136.4">C25</text>
<text x="109.5" y="136.4">3V3</text>
<text x="208" y="133.9">P1</text>
<text x="27.7" y="140.3">GND</text>
<text x="149.1" y="147.1" transform="rotate(-90 149.1 147.1)">GND</text>
<text x="21.3" y="150.4">R26</text>
<text x="120.4" y="150.4">GND</text>
<text x="152.6" y="151.7">3V3</text>
<text x="34" y="156.8">C24</text>
<text x="68.8" y="161.8">12V</text>
<text x="27.7" y="170.7">GND</text>
<text x="74.7" y="172">C35</text>
<text x="87.4" y="172">U7</text>
<text x="41.7" y="182.2">P2</text>
<text x="59.4" y="186">GND</text>
<text x="74.7" y="182.2">C34</text>
<text x="69.5" y="194.9">5V</text>
<text x="1" y="210.1">1</text>
</g>
<g font-size="2.3" fill="#00f">
<text x="128" y="16.8">STP110N8F6</text>
<text x="220.7" y="16.8">STP110N8F6</text>
<text x="275.3" y="17.1">HALL1</text>
<text x="63.2" y="19.6">100nF</text>
<text x="81" y="19.6">UF4007</text>
<text x="103.9" y="22.1">20</text>
<text x="156" y="19.6">100nF</text>
<text x="173.7" y="19.6">UF4007</text>
<text x="196.6" y="22.1">20</text>
<text x="275.3" y="19.6">HALL2</text>
<text x="275.3" y="22.1">HALL3</text>
<text x="30.2" y="27.2">XT60U-M</text>
<text x="52.5" y="27.2">PWM1</text>
<text x="117.9" y="26">10k</text>
<text x="135.6" y="29.8">PHASE1</text>
<text x="145.2" y="27.2">PWM2</text>
<text x="210.6" y="26">10k</text>
<text x="228.3" y="29.8">PHASE2</text>
<text x="252.5" y="28.5">XY-B5B-XH</text>
<text x="56.2" y="31">EN</text>
<text x="105.2" y="33.6">4.7uF</text>
<text x="128" y="35.9">STP110N8F6</text>
<text x="148.9" y="31">EN</text>
<text x="197.9" y="33.6">4.7uF</text>
<text x="220.7" y="35.9">STP110N8F6</text>
<text x="77.2" y="36.1">EG2104S</text>
<text x="101.3" y="41.2">20</text>
<text x="169.9" y="36.1">EG2104S</text>
<text x="194.1" y="41.2">20</text>
<text x="112.8" y="45">10k</text>
<text x="135.6" y="46.3">330uF</text>
<text x="205.5" y="45">10k</text>
<text x="228.3" y="45">330uF</text>
<text x="110.2" y="48.8">RC1</text>
<text x="125.5" y="52.6">2m</text>
<text x="202.9" y="48.8">RC2</text>
<text x="218.2" y="52.6">2m</text>
<text x="20.1" y="55.2">47k</text>
<text x="102.6" y="57.7">10k</text>
<text x="195.3" y="57.7">10k</text>
<text x="31.5" y="60.2">VBAT</text>
<text x="74.7" y="62.8">INA240A1PWR</text>
<text x="102.6" y="65.3">100nF</text>
<text x="121.7" y="60.2">10k</text>
<text x="167.4" y="62.8">INA240A1PWR</text>
<text x="195.3" y="65.3">100nF</text>
<text x="214.4" y="60.2">10k</text>
<text x="275.3" y="62.8">2.54-1*4P母</text>
<text x="20.1" y="67.9">3.3k</text>
<text x="7.8" y="94.5">RC1</text>
<text x="21.3" y="94.5">1k</text>
<text x="42.9" y="92">ADC1</text>
<text x="63.2" y="93.3">100nF</text>
<text x="81" y="93.3">UF4007</text>
<text x="103.9" y="95.8">20</text>
<text x="128" y="90.5">STP110N8F6</text>
<text x="34" y="98.3">4.7nF</text>
<text x="52.5" y="100.9">PWM3</text>
<text x="117.9" y="99.6">10k</text>
<text x="56.2" y="104.7">EN</text>
<text x="105.2" y="107.2">4.7uF</text>
<text x="135.6" y="103.4">PHASE3</text>
<text x="157.4" y="104.7">ADC1</text>
<text x="157.4" y="107.2">ADC2</text>
<text x="227.1" y="107.2">HALL3</text>
<text x="227.1" y="104.7">SPEED</text>
<text x="227.1" y="102.2">DIR</text>
<text x="262.6" y="107.2">LM2596</text>
<text x="77.2" y="109.8">EG2104S</text>
<text x="128" y="109.5">STP110N8F6</text>
<text x="157.4" y="109.8">ADC3</text>
<text x="157.5" y="112.3">VBAT</text>
<text x="227.1" y="112.3">HALL1</text>
<text x="227.1" y="109.8">HALL2</text>
<text x="101.3" y="114.9">20</text>
<text x="112.8" y="118.7">10k</text>
<text x="135.6" y="119.9">330uF</text>
<text x="156.6" y="114.9">PWM1</text>
<text x="156.6" y="117.4">PWM2</text>
<text x="227.1" y="117.4">PWM3</text>
<text x="227.1" y="114.9">EN</text>
<text x="7.8" y="125">RC2</text>
<text x="21.3" y="125">1k</text>
<text x="42.9" y="122.5">ADC2</text>
<text x="110.2" y="122.5">RC3</text>
<text x="34" y="128.8">4.7nF</text>
<text x="102.6" y="131.4">10k</text>
<text x="125.5" y="126.3">2m</text>
<text x="74.7" y="136.4">INA240A1PWR</text>
<text x="121.7" y="133.9">10k</text>
<text x="208" y="136.4">PM2.54-1X8PM-H85</text>
<text x="102.6" y="139">100nF</text>
<text x="7.8" y="155.5">RC3</text>
<text x="21.3" y="155.5">1k</text>
<text x="42.9" y="153">ADC3</text>
<text x="155.7" y="154.2">SPEED</text>
<text x="159.6" y="151.7">DIR</text>
<text x="34" y="159.3">4.7nF</text>
<text x="181.4" y="158">2.54-1*4P母</text>
<text x="74.7" y="174.5">1uF</text>
<text x="7.1" y="183.4">PHASE3</text>
<text x="74.7" y="184.7">1uF</text>
<text x="87.4" y="184.7">L7805</text>
<text x="7.1" y="188.5">PHASE2</text>
<text x="7.1" y="193.6">PHASE1</text>
<text x="22.6" y="197.4">WJ500V-5.08-03P-14-00A</text>
</g>
<g font-size="2.3">
<text x="255.3" y="14.8">1</text>
<text x="255.3" y="17.3">2</text>
<text x="257.7" y="13.5">1</text>
<text x="257.7" y="16">2</text>
<text x="28.8" y="19.8">1</text>
<text x="28.8" y="22.4">2</text>
<text x="31.2" y="21.1">1</text>
<text x="31.2" y="23.6">2</text>
<text x="75.8" y="23.6">1</text>
<text x="90" y="23.6">8</text>
<text x="168.5" y="23.6">1</text>
<text x="182.8" y="23.6">8</text>
<text x="255.3" y="19.8">3</text>
<text x="255.3" y="22.4">4</text>
<text x="257.7" y="18.6">3</text>
<text x="257.7" y="21.1">4</text>
<text x="257.7" y="23.6">5</text>
<text x="75.8" y="26.2">2</text>
<text x="75.8" y="28.7">3</text>
<text x="78.2" y="24.9">VCC</text>
<text x="78.2" y="27.5">IN</text>
<text x="78.2" y="30">#SD</text>
<text x="85.5" y="27.5">HO</text>
<text x="85.9" y="30">VS</text>
<text x="85.9" y="24.9">VB</text>
<text x="90" y="28.7">6</text>
<text x="90" y="26.2">7</text>
<text x="168.5" y="26.2">2</text>
<text x="168.5" y="28.7">3</text>
<text x="170.9" y="24.9">VCC</text>
<text x="170.9" y="27.5">IN</text>
<text x="170.9" y="30">#SD</text>
<text x="178.2" y="27.5">HO</text>
<text x="178.6" y="30">VS</text>
<text x="178.6" y="24.9">VB</text>
<text x="182.8" y="28.7">6</text>
<text x="182.8" y="26.2">7</text>
<text x="255.3" y="24.9">5</text>
<text x="75.8" y="31.3">4</text>
<text x="78.2" y="32.5">GND</text>
<text x="85.9" y="32.5">LO</text>
<text x="90" y="31.3">5</text>
<text x="168.5" y="31.3">4</text>
<text x="170.9" y="32.5">GND</text>
<text x="178.6" y="32.5">LO</text>
<text x="182.8" y="31.3">5</text>
<text x="6.1" y="39.9">Power XT60</text>
<text x="237.2" y="39.9">Hall Sensors Connector</text>
<text x="73.3" y="49">1</text>
<text x="73.3" y="51.6">2</text>
<text x="75.6" y="50.3">NC</text>
<text x="75.6" y="52.9">IN+</text>
<text x="88.2" y="52.9">REF1</text>
<text x="89.2" y="50.3">OUT</text>
<text x="95.1" y="51.6">7</text>
<text x="95.1" y="49">8</text>
<text x="166" y="49">1</text>
<text x="166" y="51.6">2</text>
<text x="168.3" y="50.3">NC</text>
<text x="168.3" y="52.9">IN+</text>
<text x="180.9" y="52.9">REF1</text>
<text x="181.9" y="50.3">OUT</text>
<text x="187.8" y="51.6">7</text>
<text x="187.8" y="49">8</text>
<text x="273.9" y="50.3">1</text>
<text x="273.9" y="52.9">2</text>
<text x="276.3" y="51.6">1</text>
<text x="73.3" y="54.1">3</text>
<text x="73.3" y="56.7">4</text>
<text x="75.6" y="55.4">IN-</text>
<text x="75.6" y="57.9">GND</text>
<text x="88.2" y="55.4">REF2</text>
<text x="91" y="57.9">VS</text>
<text x="95.1" y="56.7">5</text>
<text x="95.1" y="54.1">6</text>
<text x="166" y="54.1">3</text>
<text x="166" y="56.7">4</text>
<text x="168.3" y="55.4">IN-</text>
<text x="168.3" y="57.9">GND</text>
<text x="180.9" y="55.4">REF2</text>
<text x="183.7" y="57.9">VS</text>
<text x="187.8" y="56.7">5</text>
<text x="187.8" y="54.1">6</text>
<text x="273.9" y="55.4">3</text>
<text x="273.9" y="57.9">4</text>
<text x="276.3" y="54.1">2</text>
<text x="276.3" y="56.7">3</text>
<text x="276.3" y="59.2">4</text>
<text x="51.8" y="76.8">Phase A</text>
<text x="144.5" y="76.8">Phase B</text>
<text x="237.2" y="76.8">Logic Voltage Connector</text>
<text x="6.1" y="83.1">Battery Level</text>
<text x="181.3" y="95.8">1</text>
<text x="208" y="95.8">10</text>
<text x="75.8" y="97.3">1</text>
<text x="75.8" y="99.8">2</text>
<text x="78.2" y="98.6">VCC</text>
<text x="78.2" y="101.1">IN</text>
<text x="85.5" y="101.1">HO</text>
<text x="85.9" y="98.6">VB</text>
<text x="90" y="99.8">7</text>
<text x="90" y="97.3">8</text>
<text x="181.3" y="98.3">2</text>
<text x="181.3" y="100.9">3</text>
<text x="184.7" y="97.1">5V</text>
<text x="184.7" y="99.6">GND</text>
<text x="202.8" y="99.6">RX</text>
<text x="203" y="97.1">TX</text>
<text x="208" y="98.3">11</text>
<text x="208" y="100.9">12</text>
<text x="75.8" y="102.4">3</text>
<text x="75.8" y="104.9">4</text>
<text x="78.2" y="103.7">#SD</text>
<text x="78.2" y="106.2">GND</text>
<text x="85.9" y="106.2">LO</text>
<text x="85.9" y="103.7">VS</text>
<text x="90" y="104.9">5</text>
<text x="90" y="102.4">6</text>
<text x="181.3" y="103.4">4</text>
<text x="181.3" y="106">5</text>
<text x="184.7" y="102.2">3V3</text>
<text x="184.7" y="104.7">1</text>
<text x="184.7" y="107.2">2</text>
<text x="203.4" y="102.2">13</text>
<text x="203.4" y="104.7">12</text>
<text x="203.4" y="107.2">11</text>
<text x="208" y="103.4">13</text>
<text x="208" y="106">14</text>
<text x="253.7" y="102.2">1</text>
<text x="257" y="103.4">IN+</text>
<text x="269.6" y="103.4">OUT+</text>
<text x="277.9" y="102.2">3</text>
<text x="6.1" y="113.6">ADC1 RC1</text>
<text x="181.3" y="108.5">6</text>
<text x="181.3" y="111">7</text>
<text x="181.3" y="113.6">8</text>
<text x="184.7" y="109.8">3 ESP32-S3-Zero 10</text>
<text x="184.7" y="112.3">4</text>
<text x="204.7" y="112.3">9</text>
<text x="208" y="108.5">15</text>
<text x="208" y="111">16</text>
<text x="208" y="113.6">17</text>
<text x="253.7" y="112.3">2</text>
<text x="257" y="113.6">IN-</text>
<text x="270.2" y="113.6">OUT-</text>
<text x="277.9" y="112.3">4</text>
<text x="181.3" y="116.1">9</text>
<text x="184.7" y="114.9">5</text>
<text x="184.7" y="117.4">6</text>
<text x="204.7" y="114.9">8</text>
<text x="204.7" y="117.4">7</text>
<text x="208" y="116.1">18</text>
<text x="73.3" y="122.7">1</text>
<text x="73.3" y="125.2">2</text>
<text x="75.6" y="124">NC</text>
<text x="89.2" y="124">OUT</text>
<text x="95.1" y="125.2">7</text>
<text x="95.1" y="122.7">8</text>
<text x="186" y="125.5" transform="rotate(-90 186 125.5)">26</text>
<text x="187.2" y="120.9" transform="rotate(-90 187.2 120.9)">17</text>
<text x="188.5" y="125.5" transform="rotate(-90 188.5 125.5)">25</text>
<text x="189.8" y="120.9" transform="rotate(-90 189.8 120.9)">18</text>
<text x="191.1" y="125.5" transform="rotate(-90 191.1 125.5)">24</text>
<text x="192.3" y="120.9" transform="rotate(-90 192.3 120.9)">38</text>
<text x="193.6" y="125.5" transform="rotate(-90 193.6 125.5)">23</text>
<text x="194.9" y="120.9" transform="rotate(-90 194.9 120.9)">39</text>
<text x="196.1" y="125.5" transform="rotate(-90 196.1 125.5)">22</text>
<text x="197.4" y="120.9" transform="rotate(-90 197.4 120.9)">40</text>
<text x="198.7" y="125.5" transform="rotate(-90 198.7 125.5)">21</text>
<text x="199.9" y="120.9" transform="rotate(-90 199.9 120.9)">41</text>
<text x="201.2" y="125.5" transform="rotate(-90 201.2 125.5)">20</text>
<text x="202.5" y="120.9" transform="rotate(-90 202.5 120.9)">42</text>
<text x="203.8" y="125.5" transform="rotate(-90 203.8 125.5)">19</text>
<text x="205" y="120.9" transform="rotate(-90 205 120.9)">45</text>
<text x="73.3" y="127.8">3</text>
<text x="73.3" y="130.3">4</text>
<text x="75.6" y="126.5">IN+</text>
<text x="75.6" y="129.1">IN-</text>
<text x="75.6" y="131.6">GND</text>
<text x="88.2" y="129.1">REF2</text>
<text x="88.2" y="126.5">REF1</text>
<text x="91" y="131.6">VS</text>
<text x="95.1" y="130.3">5</text>
<text x="95.1" y="127.8">6</text>
<text x="186.2" y="131.7" transform="rotate(-90 186.2 131.7)">8</text>
<text x="188.7" y="131.7" transform="rotate(-90 188.7 131.7)">7</text>
<text x="191.3" y="131.7" transform="rotate(-90 191.3 131.7)">6</text>
<text x="193.8" y="131.7" transform="rotate(-90 193.8 131.7)">5</text>
<text x="196.4" y="131.7" transform="rotate(-90 196.4 131.7)">4</text>
<text x="198.9" y="131.7" transform="rotate(-90 198.9 131.7)">3</text>
<text x="201.4" y="131.7" transform="rotate(-90 201.4 131.7)">2</text>
<text x="204" y="131.7" transform="rotate(-90 204 131.7)">1</text>
<text x="187.5" y="134" transform="rotate(-90 187.5 134)">8</text>
<text x="190" y="134" transform="rotate(-90 190 134)">7</text>
<text x="192.6" y="134" transform="rotate(-90 192.6 134)">6</text>
<text x="195.1" y="134" transform="rotate(-90 195.1 134)">5</text>
<text x="197.6" y="134" transform="rotate(-90 197.6 134)">4</text>
<text x="200.2" y="134" transform="rotate(-90 200.2 134)">3</text>
<text x="202.7" y="134" transform="rotate(-90 202.7 134)">2</text>
<text x="205.3" y="134" transform="rotate(-90 205.3 134)">1</text>
<text x="145.8" y="139">ESP32-S3-Zero</text>
<text x="237.2" y="139">Step-down Converter</text>
<text x="6.1" y="144.1">ADC2 RC2</text>
<text x="179.9" y="145.6">1</text>
<text x="179.9" y="148.1">2</text>
<text x="182.3" y="146.8">1</text>
<text x="182.3" y="149.4">2</text>
<text x="51.8" y="150.4">Phase C</text>
<text x="179.9" y="150.6">3</text>
<text x="179.9" y="153.2">4</text>
<text x="182.3" y="151.9">3</text>
<text x="182.3" y="154.5">4</text>
<text x="145.8" y="160.6">Input Connector</text>
<text x="6.1" y="174.5">ADC3 RC3</text>
<text x="86" y="179.9">3</text>
<text x="86" y="177.3">2</text>
<text x="86" y="174.8">1</text>
<text x="88.3" y="178.6">GND</text>
<text x="88.3" y="176">INPUT</text>
<text x="38.6" y="184.4">1</text>
<text x="41.7" y="185.5">1</text>
<text x="88.3" y="181.1">OUTPUT</text>
<text x="38.6" y="187">2</text>
<text x="38.6" y="189.5">3</text>
<text x="41.7" y="188">2</text>
<text x="41.7" y="190.5">3</text>
<text x="6.1" y="206.3">Motor Terminal Block</text>
<text x="51.8" y="206.3">5V Stabilizator</text>
</g>
<g font-size="1.6" fill="#000080">
<text x="74.7" y="45.2">U2</text>
<text x="167.4" y="45.2">U4</text>
<text x="275.3" y="47.7">H2</text>
<text x="74.7" y="118.8">U6</text>
<text x="181.4" y="142.9">H3</text>
</g>
</svg>
